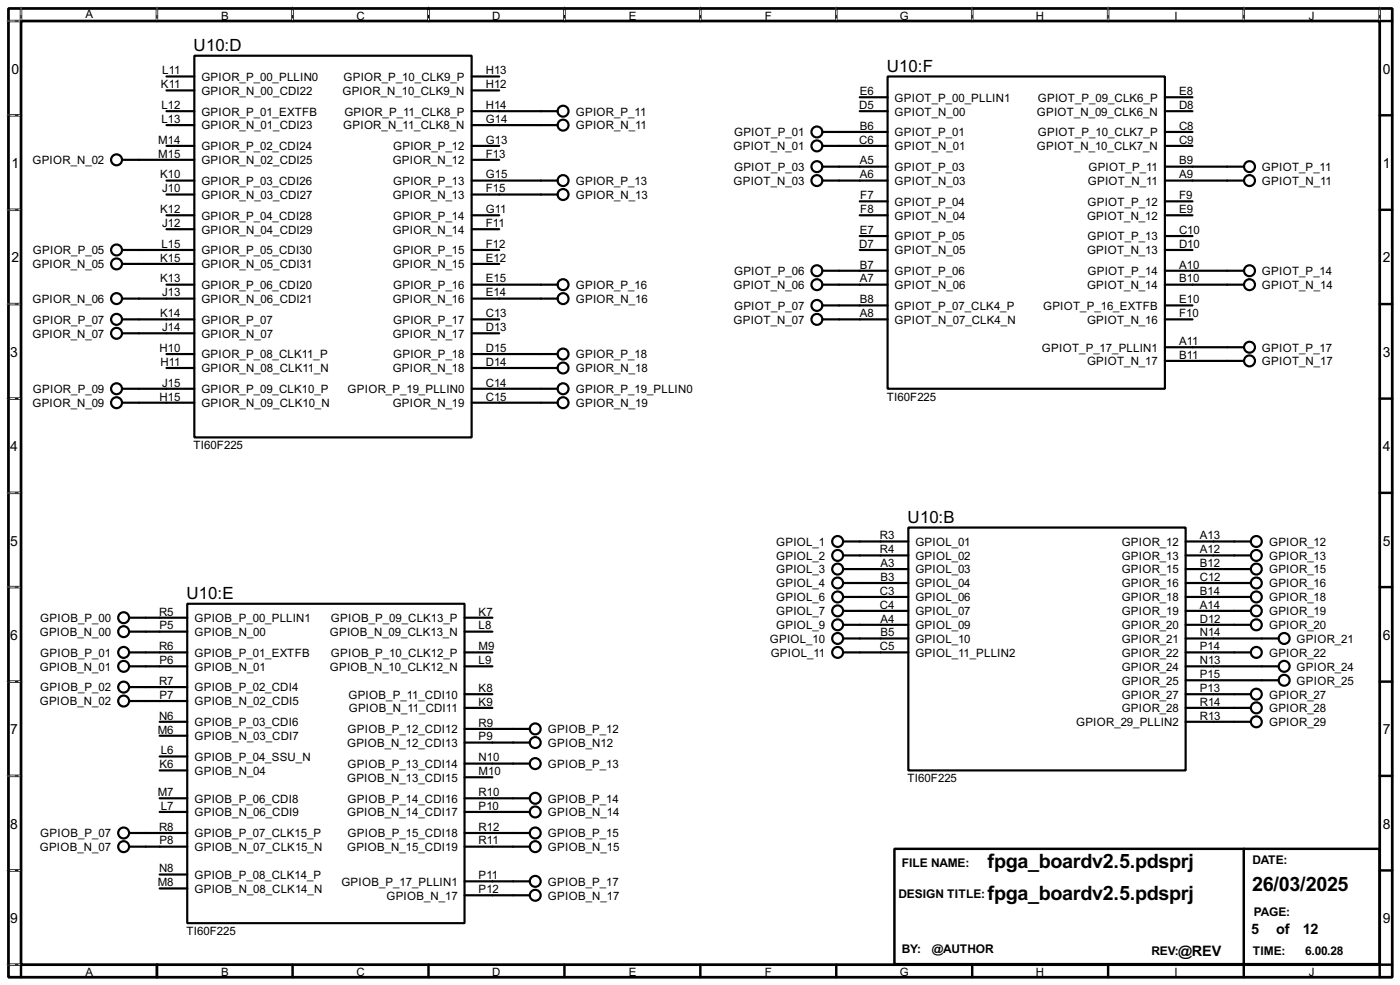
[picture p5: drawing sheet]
<svg xmlns="http://www.w3.org/2000/svg" width="256mm" height="180mm" viewBox="0 0 256 180" stroke-linecap="round" stroke-linejoin="round" font-family="sans-serif">
<path d="M1.6 1.6h253.5v177.3h-253.5zM3.9 3.9h248.9v172.7h-248.9z" fill="none" stroke="#000" stroke-width=".5"/>
<g fill="none" stroke="#000" stroke-width=".45">
<path d="M3.9 1.6v2.3h-2.3M28.8 1.6v2.3M53.6 1.6v2.3M78.5 1.6v2.3M103.4 1.6v2.3M128.3 1.6v2.3M153.2 1.6v2.3M178.1 1.6v2.3M203 1.6v2.3M227.9 1.6v2.3M252.8 1.6v2.3h2.3M1.6 21.1h2.3"/>
<path d="M1.6 38.4h2.3M252.8 21.1h2.3M252.8 38.4h2.3M1.6 55.7h2.3M252.8 55.7h2.3M1.6 73h2.3M252.8 73h2.3M1.6 90.2h2.3M252.8 90.2h2.3M1.6 107.5h2.3M252.8 107.5h2.3M1.6 124.8h2.3"/>
<path d="M252.8 124.8h2.3M1.6 142h2.3M1.6 159.3h2.3M163.9 155.4h88.9v21.1h-88.9zM227.9 155.4v21.1M252.8 142h2.3M252.8 159.3h2.3M1.6 176.6h2.3v2.3M28.8 176.6v2.3M53.6 176.6v2.3M78.5 176.6v2.3M103.4 176.6v2.3"/>
<path d="M128.3 176.6v2.3M153.2 176.6v2.3M178.1 176.6v2.3M203 176.6v2.3M227.9 176.6v2.3M255.1 176.6h-2.3v2.3"/>
</g>
<g fill="none" stroke="#fff" stroke-width=".18">
<path d="M1.3 3.9h2.3M3.9 1.3v2.3M28.8 1.3v2.3M53.6 1.3v2.3M78.5 1.3v2.3M103.4 1.3v2.3M128.3 1.3v2.3M153.2 1.3v2.3M178.1 1.3v2.3M203 1.3v2.3M227.9 1.3v2.3M252.8 1.3v2.3"/>
<path d="M1.3 21.1h2.3M1.3 38.4h2.3M1.3 55.7h2.3M1.3 73h2.3M1.3 90.2h2.3M1.3 107.5h2.3M1.3 124.8h2.3M1.3 142h2.3M1.3 159.3h2.3M1.3 176.6h2.3"/>
</g>
<g fill="none" stroke="#000" stroke-width=".18" stroke-dasharray=".5 1">
<path d="M1.3 3.9h2.3M3.9 1.3v2.3M28.8 1.3v2.3M53.6 1.3v2.3M78.5 1.3v2.3M103.4 1.3v2.3M128.3 1.3v2.3M153.2 1.3v2.3M178.1 1.3v2.3M203 1.3v2.3M227.9 1.3v2.3M252.8 1.3v2.3"/>
<path d="M1.3 21.1h2.3M1.3 38.4h2.3M1.3 55.7h2.3M1.3 73h2.3M1.3 90.2h2.3M1.3 107.5h2.3M1.3 124.8h2.3M1.3 142h2.3M1.3 159.3h2.3M1.3 176.6h2.3"/>
</g>
<g fill="none" stroke="#000" stroke-width=".4">
<path d="M30.5 16.6h5.1M30.5 14h5.1M35.6 10.2h50.8v69.9h-50.8zM86.4 16.6h5.1M86.4 14h5.1M157.5 17.8h5.1M162.6 14h50.8v57.2h-50.8zM213.4 17.8h5.1M22.4 29.3h13.2M30.5 35.6h5.1M30.5 33.1h5.1M30.5 22.9h5.1"/>
<path d="M30.5 20.4h5.1M30.5 26.7h5.1M30.5 39.4h5.1M86.4 35.6h15.8M86.4 33.1h15.8M86.4 22.9h15.8M86.4 20.4h15.8M86.4 29.3h5.1M86.4 26.7h5.1M86.4 39.4h5.1M150.7 33.1h11.9M150.7 30.5h11.9"/>
<path d="M150.7 24.2h11.9M150.7 26.7h11.9M157.5 20.4h5.1M157.5 39.4h5.1M157.5 36.9h5.1M213.4 33.1h14.5M213.4 20.4h5.1M213.4 30.5h14.5M213.4 24.2h5.1M213.4 26.7h5.1M213.4 39.4h5.1M213.4 36.9h5.1"/>
<path d="M22.4 54.7h13.2M22.4 58.5h13.2M22.4 48.3h13.2M22.4 45.8h13.2M30.5 52.1h5.1M30.5 42h5.1M86.4 54.7h15.8M86.4 52.1h15.8M86.4 58.5h5.1M86.4 48.3h5.1M86.4 45.8h5.1M86.4 42h5.1"/>
<path d="M150.7 52.1h11.9M150.7 58.5h11.9M150.7 49.6h11.9M150.7 55.9h11.9M157.5 45.8h5.1M157.5 43.2h5.1M213.4 52.1h14.5M213.4 58.5h5.1M213.4 45.8h5.1M213.4 49.6h14.5M213.4 55.9h5.1M213.4 43.2h5.1"/>
<path d="M22.4 71.2h13.2M22.4 73.7h13.2M22.4 61h13.2M30.5 67.4h5.1M30.5 64.8h5.1M86.4 71.2h15.8M86.4 67.4h15.8M86.4 64.8h15.8M86.4 73.7h15.8M86.4 61h5.1M213.4 66.1h14.5M213.4 63.6h14.5"/>
<path d="M154.5 99.1h11.9M166.4 96.6h50.8v44.4h-50.8zM217.2 99.1h12M23.7 115.6h10.6M23.7 113.1h10.6M23.7 119.4h10.6M34.3 110.5h50.8v58.5h-50.8zM85.1 115.6h5.1M85.1 113.1h5.1M85.1 119.4h5.1M154.5 119.4h11.9M154.5 116.9h11.9"/>
<path d="M154.5 114.4h11.9M154.5 111.8h11.9M154.5 109.3h11.9M154.5 106.7h11.9M154.5 104.2h11.9M154.5 101.7h11.9M217.2 119.4h12M217.2 116.9h17M217.2 114.4h12M217.2 111.8h12M217.2 109.3h12M217.2 106.7h12"/>
<path d="M217.2 104.2h12M217.2 101.7h12M23.7 122h10.6M23.7 128.3h10.6M23.7 125.8h10.6M29.3 132.1h5M29.3 134.7h5M29.3 138.5h5M85.1 122h5.1M85.1 135.9h12M85.1 133.4h12M85.1 139.8h12"/>
<path d="M85.1 129.6h5.1M85.1 127.1h5.1M217.2 122h17M217.2 129.6h12M217.2 127.1h12M217.2 124.5h17M217.2 132.1h12M23.7 155h10.6M23.7 152.5h10.6M29.3 148.6h5M29.3 146.1h5M29.3 141h5"/>
<path d="M85.1 155h12M85.1 152.5h12M85.1 148.6h12M85.1 146.1h12M85.1 142.3h5.1M29.3 162.6h5M29.3 160.1h5M85.1 161.3h12M85.1 163.9h12"/>
<circle cx="21.3" cy="29.3" r="1"/>
<circle cx="103.1" cy="33.1" r="1"/>
<circle cx="103.1" cy="35.6" r="1"/>
<circle cx="103.1" cy="20.4" r="1"/>
<circle cx="103.1" cy="22.9" r="1"/>
<circle cx="149.6" cy="26.7" r="1"/>
<circle cx="149.6" cy="30.5" r="1"/>
<circle cx="149.6" cy="33.1" r="1"/>
<circle cx="149.6" cy="24.2" r="1"/>
<circle cx="228.9" cy="33.1" r="1"/>
<circle cx="228.9" cy="30.5" r="1"/>
<circle cx="21.3" cy="45.8" r="1"/>
<circle cx="21.3" cy="48.3" r="1"/>
<circle cx="21.3" cy="54.7" r="1"/>
<circle cx="21.3" cy="58.5" r="1"/>
<circle cx="103.1" cy="52.1" r="1"/>
<circle cx="103.1" cy="54.7" r="1"/>
<circle cx="149.6" cy="49.6" r="1"/>
<circle cx="149.6" cy="55.9" r="1"/>
<circle cx="149.6" cy="52.1" r="1"/>
<circle cx="149.6" cy="58.5" r="1"/>
<circle cx="228.9" cy="49.6" r="1"/>
<circle cx="228.9" cy="52.1" r="1"/>
<circle cx="21.3" cy="61" r="1"/>
<circle cx="21.3" cy="73.7" r="1"/>
<circle cx="21.3" cy="71.2" r="1"/>
<circle cx="103.1" cy="73.7" r="1"/>
<circle cx="103.1" cy="64.8" r="1"/>
<circle cx="103.1" cy="67.4" r="1"/>
<circle cx="103.1" cy="71.2" r="1"/>
<circle cx="228.9" cy="63.6" r="1"/>
<circle cx="228.9" cy="66.1" r="1"/>
<circle cx="153.4" cy="99.1" r="1"/>
<circle cx="230.1" cy="99.1" r="1"/>
<circle cx="22.6" cy="115.6" r="1"/>
<circle cx="22.6" cy="119.4" r="1"/>
<circle cx="22.6" cy="113.1" r="1"/>
<circle cx="153.4" cy="119.4" r="1"/>
<circle cx="153.4" cy="101.7" r="1"/>
<circle cx="153.4" cy="114.4" r="1"/>
<circle cx="153.4" cy="109.3" r="1"/>
<circle cx="153.4" cy="116.9" r="1"/>
<circle cx="153.4" cy="106.7" r="1"/>
<circle cx="153.4" cy="104.2" r="1"/>
<circle cx="153.4" cy="111.8" r="1"/>
<circle cx="230.1" cy="119.4" r="1"/>
<circle cx="230.1" cy="111.8" r="1"/>
<circle cx="230.1" cy="109.3" r="1"/>
<circle cx="230.1" cy="101.7" r="1"/>
<circle cx="230.1" cy="104.2" r="1"/>
<circle cx="230.1" cy="106.7" r="1"/>
<circle cx="230.1" cy="114.4" r="1"/>
<circle cx="235.2" cy="116.9" r="1"/>
<circle cx="22.6" cy="128.3" r="1"/>
<circle cx="22.6" cy="122" r="1"/>
<circle cx="22.6" cy="125.8" r="1"/>
<circle cx="98" cy="133.4" r="1"/>
<circle cx="98" cy="135.9" r="1"/>
<circle cx="98" cy="139.8" r="1"/>
<circle cx="230.1" cy="132.1" r="1"/>
<circle cx="230.1" cy="127.1" r="1"/>
<circle cx="230.1" cy="129.6" r="1"/>
<circle cx="235.2" cy="124.5" r="1"/>
<circle cx="235.2" cy="122" r="1"/>
<circle cx="22.6" cy="152.5" r="1"/>
<circle cx="22.6" cy="155" r="1"/>
<circle cx="98" cy="148.6" r="1"/>
<circle cx="98" cy="146.1" r="1"/>
<circle cx="98" cy="155" r="1"/>
<circle cx="98" cy="152.5" r="1"/>
<circle cx="98" cy="163.9" r="1"/>
<circle cx="98" cy="161.3" r="1"/>
</g>
<g font-size="4.1">
<text x="180.9" y="158.9">fpga_boardv2.5.pdsprj</text>
<text x="180.9" y="164.8">fpga_boardv2.5.pdsprj</text>
<text x="229.4" y="163">26/03/2025</text>
</g>
<g font-size="3.5">
<text x="35.5" y="9.4">U10:D</text>
<text x="162.5" y="13.2">U10:F</text>
<text x="166.3" y="95.8">U10:B</text>
<text x="34.2" y="109.7">U10:E</text>
</g>
<g font-size="3">
<text x="229.2" y="170.9">5</text>
<text x="233.8" y="170.9">of</text>
<text x="238.7" y="170.9">12</text>
<text x="215.9" y="174.9">@REV</text>
</g>
<g font-size="2.9">
<text x="2.1" y="13.5">0</text>
<text x="253.4" y="13.5">0</text>
<text x="2.1" y="30.7">1</text>
<text x="253.4" y="30.7">1</text>
<text x="2.1" y="48">2</text>
<text x="253.4" y="48">2</text>
<text x="1.9" y="65.3">3</text>
<text x="253.4" y="65.3">3</text>
<text x="1.9" y="82.5">4</text>
<text x="253.4" y="82.5">4</text>
<text x="1.9" y="99.9">5</text>
<text x="253.4" y="99.9">5</text>
<text x="1.9" y="117.1">6</text>
<text x="253.4" y="117.1">6</text>
<text x="1.9" y="134.4">7</text>
<text x="253.4" y="134.4">7</text>
<text x="1.9" y="151.7">8</text>
<text x="253.4" y="151.7">8</text>
<text x="1.9" y="168.9">9</text>
<text x="253.4" y="168.9">9</text>
</g>
<g font-size="2.5">
<text x="165.2" y="158.7">FILE NAME:</text>
<text x="229.4" y="158.2">DATE:</text>
<text x="164.6" y="164.3">DESIGN TITLE:</text>
<text x="229.7" y="167.6">PAGE:</text>
<text x="165.2" y="174.5">BY:</text>
<text x="170.7" y="174.5">@AUTHOR</text>
<text x="210.9" y="174.7">REV:</text>
<text x="229.5" y="174.7">TIME:</text>
<text x="239.1" y="174.7">6.00.28</text>
</g>
<g font-size="2.4">
<text x="15.6" y="3.4">A</text>
<text x="40.5" y="3.6">B</text>
<text x="65.3" y="3.6">C</text>
<text x="90.2" y="3.6">D</text>
<text x="115.2" y="3.6">E</text>
<text x="140.1" y="3.6">F</text>
<text x="164.8" y="3.6">G</text>
<text x="189.8" y="3.6">H</text>
<text x="215.1" y="3.6">I</text>
<text x="239.8" y="3.6">J</text>
<text x="29.5" y="16.2">K11</text>
<text x="29.7" y="13.6">L11</text>
<text x="36.9" y="17.3">GPIOR_N_00_CDI22</text>
<text x="36.9" y="14.8">GPIOR_P_00_PLLIN0</text>
<text x="62.7" y="17.3">GPIOR_N_10_CLK9_N</text>
<text x="62.9" y="14.8">GPIOR_P_10_CLK9_P</text>
<text x="89" y="16.2">H12</text>
<text x="89" y="13.6">H13</text>
<text x="157.5" y="17.4">E6</text>
<text x="216" y="17.4">E8</text>
<text x="29.6" y="22.5">L13</text>
<text x="29.6" y="19.9">L12</text>
<text x="36.9" y="23.7">GPIOR_N_01_CDI23</text>
<text x="36.9" y="21.2">GPIOR_P_01_EXTFB</text>
<text x="62.9" y="23.7">GPIOR_N_11_CLK8_N</text>
<text x="63.1" y="21.2">GPIOR_P_11_CLK8_P</text>
<text x="89" y="22.5">G14</text>
<text x="89" y="19.9">H14</text>
<text x="105.5" y="23.7">GPIOR_N_11</text>
<text x="105.5" y="21.2">GPIOR_P_11</text>
<text x="157.4" y="19.9">D5</text>
<text x="157.5" y="23.8">B6</text>
<text x="163.9" y="21.2">GPIOT_N_00</text>
<text x="163.9" y="18.6">GPIOT_P_00_PLLIN1</text>
<text x="189.9" y="21.2">GPIOT_N_09_CLK6_N</text>
<text x="190.1" y="18.6">GPIOT_P_09_CLK6_P</text>
<text x="216" y="19.9">D8</text>
<text x="216" y="23.8">C8</text>
<text x="29" y="28.9">M15</text>
<text x="29" y="26.3">M14</text>
<text x="36.9" y="27.5">GPIOR_P_02_CDI24</text>
<text x="72" y="27.5">GPIOR_P_12</text>
<text x="89" y="28.9">F13</text>
<text x="89" y="26.3">G13</text>
<text x="134.4" y="27.5">GPIOT_N_01</text>
<text x="134.5" y="25">GPIOT_P_01</text>
<text x="157.4" y="26.3">C6</text>
<text x="163.9" y="27.5">GPIOT_N_01</text>
<text x="163.9" y="25">GPIOT_P_01</text>
<text x="189.9" y="27.5">GPIOT_N_10_CLK7_N</text>
<text x="190.1" y="25">GPIOT_P_10_CLK7_P</text>
<text x="216" y="26.3">C9</text>
<text x="5.9" y="30">GPIOR_N_02</text>
<text x="29.3" y="32.6">K10</text>
<text x="29.7" y="35.2">J10</text>
<text x="36.9" y="30">GPIOR_N_02_CDI25</text>
<text x="36.9" y="33.9">GPIOR_P_03_CDI26</text>
<text x="71.9" y="30">GPIOR_N_12</text>
<text x="72" y="33.9">GPIOR_P_13</text>
<text x="89" y="35.2">F15</text>
<text x="89" y="32.6">G15</text>
<text x="105.5" y="33.9">GPIOR_P_13</text>
<text x="134.4" y="33.9">GPIOT_N_03</text>
<text x="134.5" y="31.3">GPIOT_P_03</text>
<text x="157.5" y="32.6">A6</text>
<text x="157.5" y="30.1">A5</text>
<text x="163.9" y="33.9">GPIOT_N_03</text>
<text x="163.9" y="31.3">GPIOT_P_03</text>
<text x="199.3" y="33.9">GPIOT_N_11</text>
<text x="199.4" y="31.3">GPIOT_P_11</text>
<text x="216" y="32.6">A9</text>
<text x="216" y="30.1">B9</text>
<text x="231.2" y="33.9">GPIOT_N_11</text>
<text x="231.2" y="31.3">GPIOT_P_11</text>
<text x="29.3" y="39">K12</text>
<text x="29.7" y="41.6">J12</text>
<text x="36.9" y="36.4">GPIOR_N_03_CDI27</text>
<text x="36.9" y="40.2">GPIOR_P_04_CDI28</text>
<text x="71.9" y="36.4">GPIOR_N_13</text>
<text x="72" y="40.2">GPIOR_P_14</text>
<text x="89" y="41.6">F11</text>
<text x="89" y="39">G11</text>
<text x="105.5" y="36.4">GPIOR_N_13</text>
<text x="157.6" y="39">F8</text>
<text x="157.6" y="36.5">F7</text>
<text x="163.9" y="40.2">GPIOT_N_04</text>
<text x="163.9" y="37.7">GPIOT_P_04</text>
<text x="199.1" y="40.2">GPIOT_N_12</text>
<text x="199.2" y="37.7">GPIOT_P_12</text>
<text x="216" y="39">E9</text>
<text x="216" y="36.5">F9</text>
<text x="6" y="46.6">GPIOR_P_05</text>
<text x="29.3" y="47.9">K15</text>
<text x="29.6" y="45.4">L15</text>
<text x="36.9" y="42.7">GPIOR_N_04_CDI29</text>
<text x="36.9" y="46.6">GPIOR_P_05_CDI30</text>
<text x="71.9" y="42.7">GPIOR_N_14</text>
<text x="72" y="46.6">GPIOR_P_15</text>
<text x="89" y="47.9">E12</text>
<text x="89" y="45.4">F12</text>
<text x="157.4" y="45.4">D7</text>
<text x="157.5" y="42.8">E7</text>
<text x="163.9" y="46.6">GPIOT_N_05</text>
<text x="163.9" y="44">GPIOT_P_05</text>
<text x="199.1" y="46.6">GPIOT_N_13</text>
<text x="199.2" y="44">GPIOT_P_13</text>
<text x="216" y="45.4">D10</text>
<text x="216" y="42.8">C10</text>
<text x="5.9" y="49.1">GPIOR_N_05</text>
<text x="29.3" y="51.7">K13</text>
<text x="36.9" y="49.1">GPIOR_N_05_CDI31</text>
<text x="36.9" y="52.9">GPIOR_P_06_CDI20</text>
<text x="71.9" y="49.1">GPIOR_N_15</text>
<text x="72" y="52.9">GPIOR_P_16</text>
<text x="89" y="51.7">E15</text>
<text x="105.5" y="52.9">GPIOR_P_16</text>
<text x="134.4" y="52.9">GPIOT_N_06</text>
<text x="134.5" y="50.4">GPIOT_P_06</text>
<text x="157.5" y="51.7">A7</text>
<text x="157.5" y="49.2">B7</text>
<text x="163.9" y="52.9">GPIOT_N_06</text>
<text x="163.9" y="50.4">GPIOT_P_06</text>
<text x="199.1" y="52.9">GPIOT_N_14</text>
<text x="199.2" y="50.4">GPIOT_P_14</text>
<text x="216" y="51.7">B10</text>
<text x="216" y="49.2">A10</text>
<text x="231.2" y="52.9">GPIOT_N_14</text>
<text x="231.2" y="50.4">GPIOT_P_14</text>
<text x="5.9" y="55.4">GPIOR_N_06</text>
<text x="6" y="59.3">GPIOR_P_07</text>
<text x="29.3" y="58.1">K14</text>
<text x="29.7" y="54.3">J13</text>
<text x="36.9" y="55.4">GPIOR_N_06_CDI21</text>
<text x="36.9" y="59.3">GPIOR_P_07</text>
<text x="71.9" y="55.4">GPIOR_N_16</text>
<text x="72" y="59.3">GPIOR_P_17</text>
<text x="89" y="54.3">E14</text>
<text x="89" y="58.1">C13</text>
<text x="105.5" y="55.4">GPIOR_N_16</text>
<text x="134.4" y="59.3">GPIOT_N_07</text>
<text x="134.5" y="56.7">GPIOT_P_07</text>
<text x="157.5" y="58.1">A8</text>
<text x="157.5" y="55.5">B8</text>
<text x="163.9" y="59.3">GPIOT_N_07_CLK4_N</text>
<text x="163.9" y="56.7">GPIOT_P_07_CLK4_P</text>
<text x="191.1" y="56.7">GPIOT_P_16_EXTFB</text>
<text x="199.1" y="59.3">GPIOT_N_16</text>
<text x="216" y="58.1">F10</text>
<text x="216" y="55.5">E10</text>
<text x="5.9" y="61.8">GPIOR_N_07</text>
<text x="29.2" y="64.4">H10</text>
<text x="29.7" y="60.6">J14</text>
<text x="36.9" y="61.8">GPIOR_N_07</text>
<text x="36.9" y="65.6">GPIOR_P_08_CLK11_P</text>
<text x="71.9" y="61.8">GPIOR_N_17</text>
<text x="72" y="65.6">GPIOR_P_18</text>
<text x="89" y="60.6">D13</text>
<text x="89" y="64.4">D15</text>
<text x="105.5" y="65.6">GPIOR_P_18</text>
<text x="190.9" y="64.4">GPIOT_P_17_PLLIN1</text>
<text x="216" y="65.6">B11</text>
<text x="216" y="63.1">A11</text>
<text x="231.2" y="64.4">GPIOT_P_17</text>
<text x="6" y="72">GPIOR_P_09</text>
<text x="29.4" y="67">H11</text>
<text x="29.7" y="70.8">J15</text>
<text x="36.9" y="68.1">GPIOR_N_08_CLK11_N</text>
<text x="36.9" y="72">GPIOR_P_09_CLK10_P</text>
<text x="63.7" y="72">GPIOR_P_19_PLLIN0</text>
<text x="71.9" y="68.1">GPIOR_N_18</text>
<text x="89" y="67">D14</text>
<text x="89" y="70.8">C14</text>
<text x="105.5" y="72">GPIOR_P_19_PLLIN0</text>
<text x="105.5" y="68.1">GPIOR_N_18</text>
<text x="199.1" y="66.9">GPIOT_N_17</text>
<text x="231.2" y="66.9">GPIOT_N_17</text>
<text x="5.9" y="74.5">GPIOR_N_09</text>
<text x="29.2" y="73.3">H15</text>
<text x="36.9" y="74.5">GPIOR_N_09_CLK10_N</text>
<text x="71.9" y="74.5">GPIOR_N_19</text>
<text x="89" y="73.3">C15</text>
<text x="105.5" y="74.5">GPIOR_N_19</text>
<text x="162.4" y="73.4">TI60F225</text>
<text x="35.4" y="82.2">TI60F225</text>
<text x="142.2" y="99.9">GPIOL_1</text>
<text x="161.2" y="98.7">R3</text>
<text x="161.2" y="101.2">R4</text>
<text x="167.7" y="99.9">GPIOL_01</text>
<text x="205.5" y="99.9">GPIOR_12</text>
<text x="219.8" y="98.7">A13</text>
<text x="219.8" y="101.2">A12</text>
<text x="232.5" y="99.9">GPIOR_12</text>
<text x="142.2" y="107.5">GPIOL_4</text>
<text x="142.2" y="105">GPIOL_3</text>
<text x="142.2" y="102.5">GPIOL_2</text>
<text x="161.3" y="103.8">A3</text>
<text x="161.3" y="106.3">B3</text>
<text x="167.7" y="102.5">GPIOL_02</text>
<text x="167.7" y="105">GPIOL_03</text>
<text x="167.7" y="107.5">GPIOL_04</text>
<text x="205.5" y="102.5">GPIOR_13</text>
<text x="205.5" y="105">GPIOR_15</text>
<text x="205.5" y="107.5">GPIOR_16</text>
<text x="219.8" y="103.8">B12</text>
<text x="219.8" y="106.3">C12</text>
<text x="232.5" y="107.5">GPIOR_16</text>
<text x="232.5" y="105">GPIOR_15</text>
<text x="232.5" y="102.5">GPIOR_13</text>
<text x="7.4" y="113.9">GPIOB_P_00</text>
<text x="29.1" y="112.7">R5</text>
<text x="35.6" y="113.9">GPIOB_P_00_PLLIN1</text>
<text x="60.6" y="113.9">GPIOB_P_09_CLK13_P</text>
<text x="87.7" y="112.7">K7</text>
<text x="142.2" y="112.6">GPIOL_7</text>
<text x="142.2" y="110.1">GPIOL_6</text>
<text x="161.2" y="108.9">C3</text>
<text x="161.2" y="111.4">C4</text>
<text x="161.3" y="114">A4</text>
<text x="167.7" y="110.1">GPIOL_06</text>
<text x="167.7" y="112.6">GPIOL_07</text>
<text x="205.5" y="110.1">GPIOR_18</text>
<text x="205.5" y="112.6">GPIOR_19</text>
<text x="219.8" y="108.9">B14</text>
<text x="219.8" y="111.4">A14</text>
<text x="219.8" y="114">D12</text>
<text x="232.5" y="112.6">GPIOR_19</text>
<text x="232.5" y="110.1">GPIOR_18</text>
<text x="7.3" y="116.4">GPIOB_N_00</text>
<text x="29.1" y="119">R6</text>
<text x="29.2" y="115.2">P5</text>
<text x="35.6" y="116.4">GPIOB_N_00</text>
<text x="60.4" y="116.4">GPIOB_N_09_CLK13_N</text>
<text x="87.7" y="115.2">L8</text>
<text x="87.7" y="119">M9</text>
<text x="141" y="117.7">GPIOL_10</text>
<text x="142.2" y="115.2">GPIOL_9</text>
<text x="161.2" y="119">C5</text>
<text x="161.3" y="116.5">B5</text>
<text x="167.7" y="115.2">GPIOL_09</text>
<text x="167.7" y="117.7">GPIOL_10</text>
<text x="205.5" y="115.2">GPIOR_20</text>
<text x="205.5" y="117.7">GPIOR_21</text>
<text x="219.8" y="116.5">N14</text>
<text x="219.8" y="119">P14</text>
<text x="232.5" y="115.2">GPIOR_20</text>
<text x="237.5" y="117.7">GPIOR_21</text>
<text x="7.3" y="122.8">GPIOB_N_01</text>
<text x="7.4" y="120.2">GPIOB_P_01</text>
<text x="29.1" y="125.4">R7</text>
<text x="29.2" y="121.6">P6</text>
<text x="35.6" y="122.8">GPIOB_N_01</text>
<text x="35.6" y="120.2">GPIOB_P_01_EXTFB</text>
<text x="60.4" y="122.8">GPIOB_N_10_CLK12_N</text>
<text x="60.6" y="120.2">GPIOB_P_10_CLK12_P</text>
<text x="87.7" y="121.6">L9</text>
<text x="141.2" y="120.2">GPIOL_11</text>
<text x="167.7" y="120.2">GPIOL_11_PLLIN2</text>
<text x="205.5" y="120.2">GPIOR_22</text>
<text x="205.5" y="122.8">GPIOR_24</text>
<text x="205.5" y="125.3">GPIOR_25</text>
<text x="219.8" y="121.6">N13</text>
<text x="219.8" y="124.1">P15</text>
<text x="232.5" y="120.2">GPIOR_22</text>
<text x="237.5" y="125.3">GPIOR_25</text>
<text x="237.5" y="122.8">GPIOR_24</text>
<text x="7.3" y="129.1">GPIOB_N_02</text>
<text x="7.4" y="126.6">GPIOB_P_02</text>
<text x="29.1" y="131.7">N6</text>
<text x="29.2" y="127.9">P7</text>
<text x="35.6" y="129.1">GPIOB_N_02_CDI5</text>
<text x="35.6" y="126.6">GPIOB_P_02_CDI4</text>
<text x="63.8" y="127.9">GPIOB_P_11_CDI10</text>
<text x="63.9" y="130.4">GPIOB_N_11_CDI11</text>
<text x="87.7" y="129.2">K9</text>
<text x="87.7" y="126.7">K8</text>
<text x="205.5" y="127.9">GPIOR_27</text>
<text x="205.5" y="130.4">GPIOR_28</text>
<text x="219.8" y="126.7">P13</text>
<text x="219.8" y="129.2">R14</text>
<text x="219.8" y="131.7">R13</text>
<text x="232.5" y="130.4">GPIOR_28</text>
<text x="232.5" y="127.9">GPIOR_27</text>
<text x="28.9" y="134.3">M6</text>
<text x="35.6" y="135.5">GPIOB_N_03_CDI7</text>
<text x="35.6" y="132.9">GPIOB_P_03_CDI6</text>
<text x="63.6" y="136.7">GPIOB_N_12_CDI13</text>
<text x="63.7" y="134.2">GPIOB_P_12_CDI12</text>
<text x="87.7" y="135.5">P9</text>
<text x="87.7" y="133">R9</text>
<text x="100.4" y="136.7">GPIOB_N12</text>
<text x="100.4" y="134.2">GPIOB_P_12</text>
<text x="197.1" y="132.9">GPIOR_29_PLLIN2</text>
<text x="232.5" y="132.9">GPIOR_29</text>
<text x="29.2" y="140.6">K6</text>
<text x="29.5" y="138.1">L6</text>
<text x="35.6" y="141.8">GPIOB_N_04</text>
<text x="35.6" y="139.3">GPIOB_P_04_SSU_N</text>
<text x="63.6" y="143.1">GPIOB_N_13_CDI15</text>
<text x="63.7" y="140.6">GPIOB_P_13_CDI14</text>
<text x="87.7" y="141.9">M10</text>
<text x="87.7" y="139.4">N10</text>
<text x="100.4" y="140.6">GPIOB_P_13</text>
<text x="166.2" y="143.2">TI60F225</text>
<text x="28.9" y="145.7">M7</text>
<text x="29.5" y="148.2">L7</text>
<text x="35.6" y="149.4">GPIOB_N_06_CDI9</text>
<text x="35.6" y="146.9">GPIOB_P_06_CDI8</text>
<text x="63.6" y="149.4">GPIOB_N_14_CDI17</text>
<text x="63.7" y="146.9">GPIOB_P_14_CDI16</text>
<text x="87.7" y="148.2">P10</text>
<text x="87.7" y="145.7">R10</text>
<text x="100.4" y="149.4">GPIOB_N_14</text>
<text x="100.4" y="146.9">GPIOB_P_14</text>
<text x="7.3" y="155.8">GPIOB_N_07</text>
<text x="7.4" y="153.3">GPIOB_P_07</text>
<text x="29.1" y="152.1">R8</text>
<text x="29.2" y="154.6">P8</text>
<text x="35.6" y="155.8">GPIOB_N_07_CLK15_N</text>
<text x="35.6" y="153.3">GPIOB_P_07_CLK15_P</text>
<text x="63.6" y="155.8">GPIOB_N_15_CDI19</text>
<text x="63.7" y="153.3">GPIOB_P_15_CDI18</text>
<text x="87.7" y="154.6">R11</text>
<text x="87.7" y="152.1">R12</text>
<text x="100.4" y="155.8">GPIOB_N_15</text>
<text x="100.4" y="153.3">GPIOB_P_15</text>
<text x="29.1" y="159.7">N8</text>
<text x="35.6" y="160.9">GPIOB_P_08_CLK14_P</text>
<text x="87.7" y="160.9">P11</text>
<text x="28.9" y="162.2">M8</text>
<text x="35.6" y="163.4">GPIOB_N_08_CLK14_N</text>
<text x="62.5" y="162.1">GPIOB_P_17_PLLIN1</text>
<text x="70.8" y="164.7">GPIOB_N_17</text>
<text x="87.7" y="163.5">P12</text>
<text x="100.4" y="162.1">GPIOB_P_17</text>
<text x="100.4" y="164.7">GPIOB_N_17</text>
<text x="34.1" y="171.2">TI60F225</text>
<text x="15.6" y="178.7">A</text>
<text x="40.5" y="178.7">B</text>
<text x="65.3" y="178.7">C</text>
<text x="90.2" y="178.7">D</text>
<text x="115.2" y="178.7">E</text>
<text x="140.1" y="178.7">F</text>
<text x="164.8" y="178.7">G</text>
<text x="189.8" y="178.7">H</text>
<text x="215.1" y="178.7">I</text>
<text x="239.8" y="178.7">J</text>
</g>
</svg>
